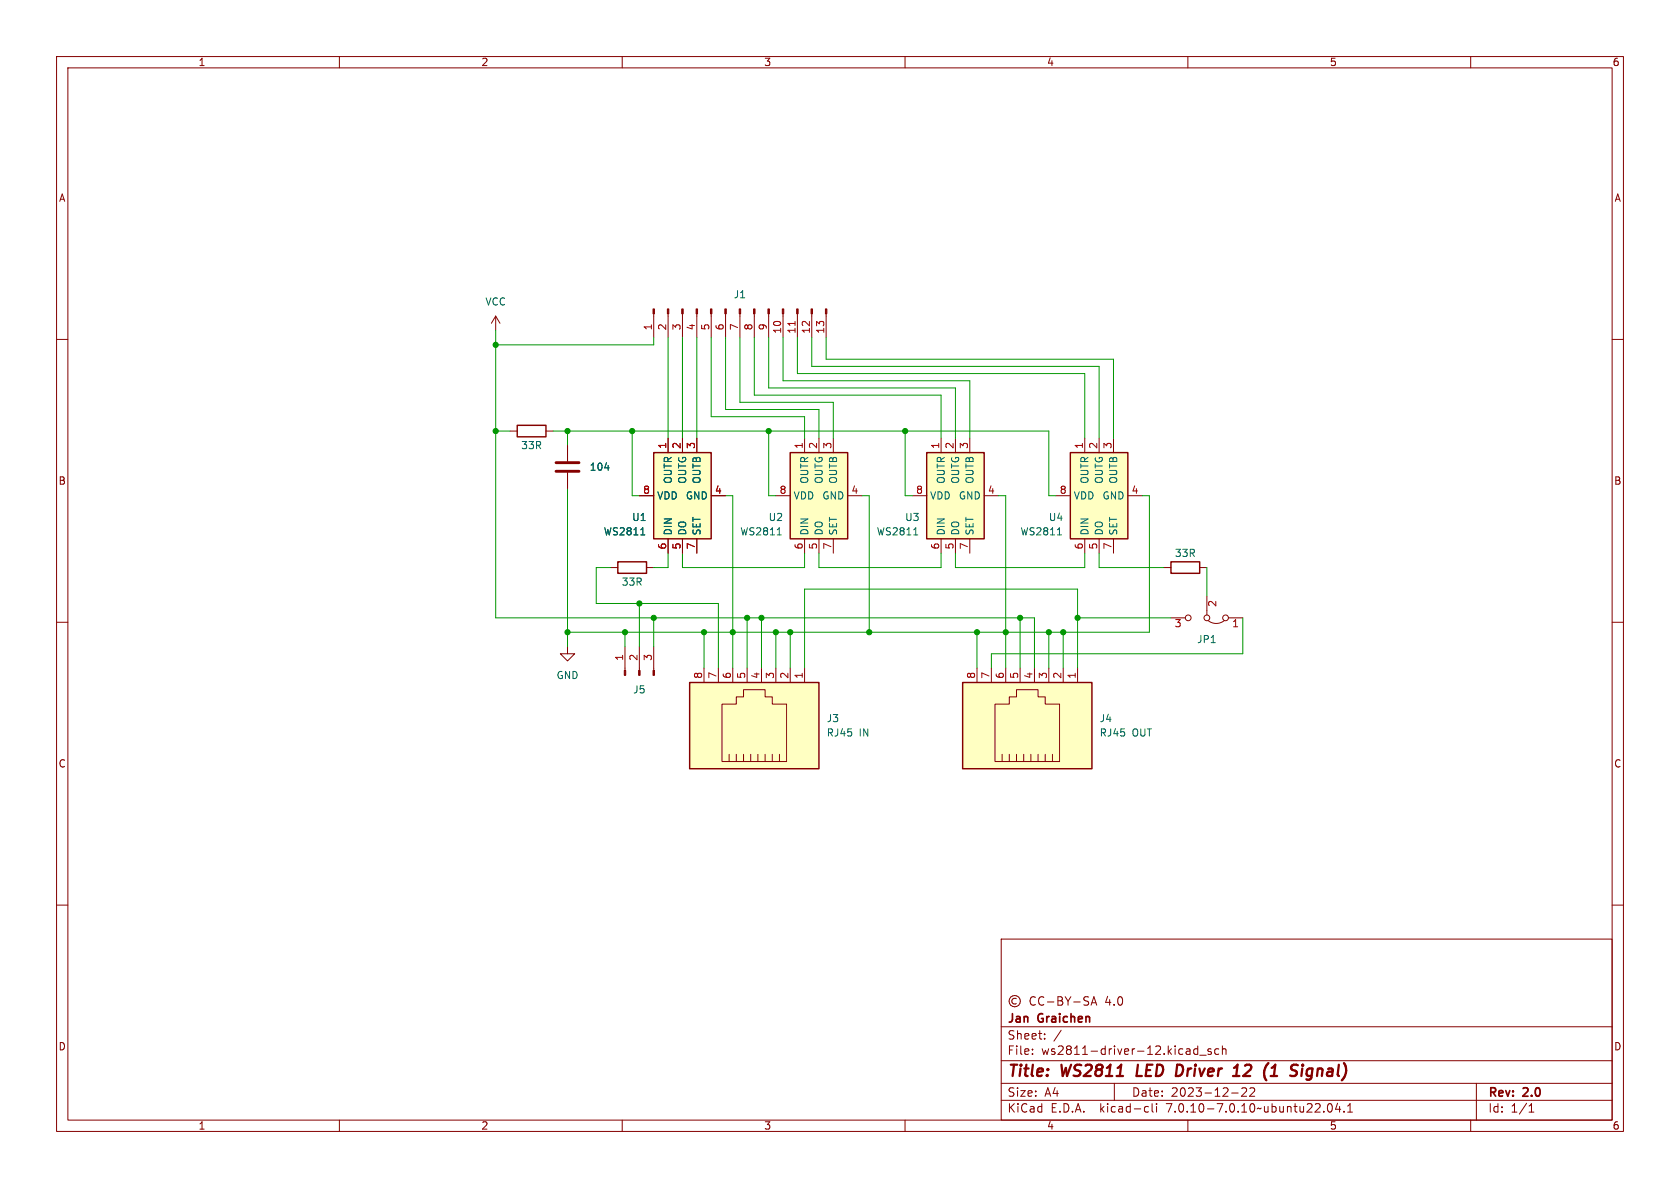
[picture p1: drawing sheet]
<svg xmlns="http://www.w3.org/2000/svg" width="297mm" height="210mm" viewBox="0 0 297 210" stroke-linecap="round" stroke-linejoin="round" font-family="sans-serif">
<g fill="none" stroke="#840000" stroke-width=".18">
<path d="M10 10h277v190h-277zM12 12h273v186h-273zM60 10v2M110 10v2M160 10v2M210 10v2M260 10v2M10 60h2M87.6 55.9l-.7 1.3M87.6 55.9v2.5M87.6 55.9l.8 1.3M115.6 55.5v4.2"/>
<path d="M118.1 55.5v4.2M120.6 55.5v4.2M123.2 55.5v4.2M125.7 55.5v4.2M128.3 55.5v4.2M130.8 55.5v4.2M133.3 55.5v4.2M135.9 55.5v4.2M138.4 55.5v4.2M141 55.5v4.2M143.5 55.5v4.2M146 55.5v4.2"/>
<path d="M285 60h2M90.2 76.2h1.2M96.5 76.2h1.3M100.3 78.7v2.8M118.1 77.5v2.5M120.6 77.5v2.5M123.2 77.5v2.5M142.2 77.5v2.5M144.8 77.5v2.5M147.3 77.5v2.5M166.4 77.5v2.5M168.9 77.5v2.5"/>
<path d="M171.4 77.5v2.5M191.8 77.5v2.5M194.3 77.5v2.5M196.8 77.5v2.5M100.3 83.6v2.8M113 87.6h2.6M118.1 95.3v2.5M120.6 95.3v2.5M123.2 95.3v2.5M125.7 87.6h2.6M137.2 87.6h2.5M142.2 95.3v2.5"/>
<path d="M144.8 95.3v2.5M147.3 95.3v2.5M149.9 87.6h2.5M161.3 87.6h2.5M166.4 95.3v2.5M168.9 95.3v2.5M171.4 95.3v2.5M174 87.6h2.5M186.7 87.6h2.5M191.8 95.3v2.5M194.3 95.3v2.5M196.8 95.3v2.5"/>
<path d="M199.4 87.6h2.5M10 110h2M100.3 114.3v1.3h1.3l-1.3 1.2-1.2-1.2h1.2M107.9 100.3h1.3M110.5 114.3v4.2M113 114.3v4.2M114.3 100.3h1.3M115.6 114.3v4.2M124.5 118.1v2.6M127 118.1v2.6M129.5 118.1v2.6M132.1 118.1v2.6"/>
<path d="M134.6 118.1v2.6M137.2 118.1v2.6M139.7 118.1v2.6M142.2 118.1v2.6M172.7 118.1v2.6M175.3 118.1v2.6M177.8 118.1v2.6M180.3 118.1v2.6M182.9 118.1v2.6M185.4 118.1v2.6M188 118.1v2.6M190.5 118.1v2.6"/>
<path d="M205.7 100.3h1.3M207 109.2h2.5M212.1 100.3h1.3M213.4 105.4v3.3M213.6 109.7a2.26 2.26 0 0 0 2.8 0M217.2 109.2h2.5M285 110h2M127.6 124.5h2.6v-1.3h1.2v-1.3h3.9v1.3h1.2v1.3h2.6v10.1h-11.5zM128.9 133.4v1.2M130.2 133.4v1.2M131.4 133.4v1.2M132.7 133.4v1.2"/>
<path d="M134 133.4v1.2M135.3 133.4v1.2M136.5 133.4v1.2M137.8 133.4v1.2M175.9 124.5h2.5v-1.3h1.3v-1.3h3.8v1.3h1.3v1.3h2.5v10.1h-11.4zM177.2 133.4v1.2M178.4 133.4v1.2M179.7 133.4v1.2M181 133.4v1.2M182.2 133.4v1.2M183.5 133.4v1.2M184.8 133.4v1.2"/>
<path d="M186.1 133.4v1.2M10 160h2M285 160h2M177 166h108v32h-108zM179.7 176.6a.52 .52 0 0 0-.8 .4 .52 .52 0 0 0 .8 .4M183 176.3a.6 .6 0 0 0-.7 0 .6 .6 0 0 0-.2 .8 .56 .56 0 0 0 .3 .5 .56 .56 0 0 0 .6 0M184.5 176.3a.6 .6 0 0 0-.7 0 .6 .6 0 0 0-.2 .8 .56 .56 0 0 0 .3 .5 .56 .56 0 0 0 .6 0M185.2 177.1h1.1M187 176.2h.5l.2 .1 .1 .3-.3 .3a.4 .4 0 0 1 .4 .4 .4 .4 0 0 1-.3 .4h-.6zM187 176.9h.5M188.3 176.2l.5 .8M188.8 177v.7"/>
<path d="M189.3 176.2l-.5 .8M189.8 177.1h1.2M192.5 176.3l-.6-.1-.2 .1v.5l.6 .3 .2 .3-.3 .3-.6-.1M192.9 177.7l.5-1.5 .5 1.5M193 177.3h.7M60 198v2M110 198v2M160 198v2M177 194.5h108M177 191.5h108M177 187.5h108M177 181.5h108"/>
<path d="M182.5 186.3v.1M182.5 185.5v.1M184.7 183.6v.1M184.7 182.8v.1M187.6 182.1l-1.3 2M197 191.5v3M202.6 195.6l.4 .1M203 196.5l-.4 .1M203.7 195.1v1.3l.2 .2M204.5 195.1v.1M204.5 195.6v1M210 198v2"/>
<path d="M211.7 184.9v1.5M211.7 185.5l-.4-.1-.3 .3v.4l.2 .2h.5M212.1 186.5h1.1M214.1 185.5l-.4-.1-.2 .2 .1 .2 .5 .2v.3h-.6M215.5 185.5l-.5-.1-.3 .3v.4l.2 .2h.6M216.1 185.5l.2-.1 .4 .1v.9M216.1 184.9v1.5M217.7 193.2h1.2M219.5 192.4l.6-.1 .2 .1 .1 .3-.9 1.1h.9M221 192.4l.5-.1 .2 .1 .1 .3-.9 1.1h.9M234 196.5v.1M234.9 195.2l.1-.1a.81 .81 0 0 1 .6 .6 .81 .81 0 0 1-.3 .8l-.1 .1a.81 .81 0 0 1-.6-.6 .81 .81 0 0 1 .3-.8z"/>
<path d="M236.5 195l-.4 1.1h.9M236.8 195.6v1M237.6 196.5v.1M238.2 196.6h.9M238.2 195.5l.5-.4v1.5M260 198v2M261 191.5v6.5M270.3 196.6h.9M270.3 195.5l.4-.4v1.5"/>
<circle cx="210.1" cy="109.2" r=".51"/>
<circle cx="213.4" cy="109.2" r=".51"/>
<circle cx="216.7" cy="109.2" r=".51"/>
<circle cx="179.4" cy="177" r="1"/>
</g>
<g fill="none" stroke="#840000" stroke-width=".4">
<path d="M201.2 188.2l-.3 2h1M208.1 188.2l.8 .1M208.9 189.9l-.6 .3M218 190.2h1.1M221.1 189.1l-1.3 1.1h1.2M224.3 187.9l-.2 .1M224.6 190.2h1.2M224.8 188.8l.7-.6-.3 2M230.2 188.9l-.1 1.3M230.3 188.2v.2M230.3 188.2l-.1 .1 .1 .1M230.3 188.2l.1 .1-.1 .1"/>
<path d="M230.9 190.8l.2 .1 .5-.1M231.8 188.9a.66 .66 0 0 0-.8 .4v.7l.3 .2h.4"/>
</g>
<g fill="#840000" stroke="#840000" stroke-width=".18">
<path d="M145.9 54.6h.3v.9h-.3z"/>
<path d="M143.4 54.6h.2v.9h-.2z"/>
<path d="M140.8 54.6h.3v.9h-.3z"/>
<path d="M138.3 54.6h.3v.9h-.3z"/>
<path d="M135.8 54.6h.2v.9h-.2z"/>
<path d="M133.2 54.6h.3v.9h-.3z"/>
<path d="M130.7 54.6h.2v.9h-.2z"/>
<path d="M128.1 54.6h.3v.9h-.3z"/>
<path d="M125.6 54.6h.3v.9h-.3z"/>
<path d="M123.1 54.6h.2v.9h-.2z"/>
<path d="M120.5 54.6h.3v.9h-.3z"/>
<path d="M118 54.6h.2v.9h-.2z"/>
<path d="M115.4 54.6h.3v.9h-.3z"/>
<path d="M115.4 118.5h.3v.9h-.3z"/>
<path d="M112.9 118.5h.3v.9h-.3z"/>
<path d="M110.4 118.5h.2v.9h-.2z"/>
</g>
<path d="M140.6 56.8v.7" fill="none" stroke="#a90000" stroke-width=".18"/>
<g fill="#ffffc2" stroke="#ffffc2" stroke-width=".18">
<path d="M163.8 80h10.2v15.3h-10.2z"/>
<path d="M170.2 120.7h22.8v15.2h-22.8z"/>
<path d="M115.6 80h10.1v15.3h-10.1z"/>
<path d="M139.7 80h10.2v15.3h-10.2z"/>
<path d="M189.2 80h10.2v15.3h-10.2z"/>
<path d="M121.9 120.7h22.9v15.2h-22.9z"/>
</g>
<path d="M91.4 75.2h5.1v2h-5.1zM109.2 99.3h5.1v2h-5.1zM115.6 80h10.1v15.3h-10.1zM139.7 80h10.2v15.3h-10.2zM163.8 80h10.2v15.3h-10.2zM189.2 80h10.2v15.3h-10.2zM207 99.3h5.1v2h-5.1zM121.9 120.7h22.9v15.2h-22.9zM170.2 120.7h22.8v15.2h-22.8z" fill="none" stroke="#840000" stroke-width=".25"/>
<path d="M106.9 82.7h.8M113.3 94.6h.7M137.4 94.6h.7M161.5 94.6h.8M186.9 94.6h.8" fill="none" stroke="#006464" stroke-width=".18"/>
<path d="M98.3 83.3h4.1M98.3 81.8h4.1" fill="none" stroke="#840000" stroke-width=".51"/>
<g fill="none" stroke="#009600" stroke-width=".18">
<path d="M87.6 58.4v50.8h95.3v8.9M115.6 59.7v1.3h-28M118.1 59.7v17.8M120.6 59.7v17.8M123.2 59.7v17.8M125.7 59.7v14h16.5v3.8M128.3 59.7v12.7h16.5v5.1M130.8 59.7v11.4h16.5v6.4M133.3 59.7v10.2h33.1v7.6M135.9 59.7v8.9h33v8.9M138.4 59.7v7.6h33v10.2M141 59.7v6.3h50.8v11.5"/>
<path d="M143.5 59.7v5.1h50.8v12.7M146 59.7v3.8h50.8v14M87.6 76.2h2.6M97.8 76.2h87.6v11.4h1.3M100.3 76.2v2.5M111.8 76.2v11.4h1.2M135.9 76.2v11.4h1.3M160 76.2v11.4h1.3M100.3 86.4v27.9M118.1 97.8v2.5h-2.5M120.6 97.8v2.5h21.6v-2.5M128.3 87.6h1.2v30.5"/>
<path d="M144.8 97.8v2.5h21.6v-2.5M152.4 87.6h1.3v24.2M168.9 97.8v2.5h22.9v-2.5M176.5 87.6h1.3v30.5M194.3 97.8v2.5h11.4M201.9 87.6h1.3v24.2h-102.9M107.9 100.3h-2.5v6.4h21.6v11.4M110.5 111.8v2.5M113 106.7v7.6M115.6 109.2v5.1M124.5 111.8v6.3M132.1 109.2v8.9"/>
<path d="M134.6 109.2v8.9M137.2 111.8v6.3M139.7 111.8v6.3M142.2 118.1v-14h48.3v14M172.7 111.8v6.3M180.3 109.2v8.9M185.4 111.8v6.3M188 111.8v6.3M190.5 109.2h16.5M213.4 100.3v5.1M219.7 109.2v6.4h-44.4v2.5"/>
</g>
<g fill="#009600" stroke="#009600" stroke-width=".18">
<circle cx="139.7" cy="111.8" r=".46"/>
<circle cx="137.2" cy="111.8" r=".46"/>
<circle cx="153.7" cy="111.8" r=".46"/>
<circle cx="134.6" cy="109.2" r=".46"/>
<circle cx="111.8" cy="76.2" r=".46"/>
<circle cx="87.6" cy="76.2" r=".46"/>
<circle cx="87.6" cy="61" r=".46"/>
<circle cx="135.9" cy="76.2" r=".46"/>
<circle cx="100.3" cy="76.2" r=".46"/>
<circle cx="177.8" cy="111.8" r=".46"/>
<circle cx="188" cy="111.8" r=".46"/>
<circle cx="185.4" cy="111.8" r=".46"/>
<circle cx="190.5" cy="109.2" r=".46"/>
<circle cx="180.3" cy="109.2" r=".46"/>
<circle cx="172.7" cy="111.8" r=".46"/>
<circle cx="160" cy="76.2" r=".46"/>
<circle cx="100.3" cy="111.8" r=".46"/>
<circle cx="115.6" cy="109.2" r=".46"/>
<circle cx="132.1" cy="109.2" r=".46"/>
<circle cx="129.5" cy="111.8" r=".46"/>
<circle cx="113" cy="106.7" r=".46"/>
<circle cx="110.5" cy="111.8" r=".46"/>
<circle cx="124.5" cy="111.8" r=".46"/>
</g>
<g font-size="2.8" fill="#840000">
<text x="178" y="190.9">Title:</text>
<text x="187.7" y="190.9">WS2811</text>
<text x="201.8" y="190.9">LED</text>
<text x="209.5" y="190.9">Driver</text>
<text x="220.5" y="190.9">12</text>
<text x="226.7" y="190.9">(1</text>
<text x="232.2" y="190.9">Signal)</text>
</g>
<g font-size="2.1" fill="#840000">
<text x="195.4" y="178">4.0</text>
<text x="178" y="184">Sheet:</text>
<text x="178" y="181.2">Jan</text>
<text x="183.6" y="181.2">Graichen</text>
<text x="178" y="186.7">File:</text>
<text x="184.1" y="186.7">ws2811-driver-12.kicad_sch</text>
<text x="178" y="196.9">KiCad</text>
<text x="178" y="194.1">Size:</text>
<text x="184.7" y="194.1">A4</text>
<text x="185.7" y="196.9">E.D.A.</text>
<text x="194.6" y="196.9">kicad-cli</text>
<text x="200" y="194.1">Date:</text>
<text x="206.5" y="196.9">7.0.10-7.0.10~ubuntu22.04.1</text>
<text x="207" y="194.1">2023-12-22</text>
<text x="263" y="194.3">Rev:</text>
<text x="263" y="196.9">Id:</text>
<text x="267.1" y="196.9">1/1</text>
<text x="269.4" y="194.3">2.0</text>
</g>
<g font-size="1.8" fill="#840000">
<text x="35" y="11.9">1</text>
<text x="85" y="11.9">2</text>
<text x="135" y="11.9">3</text>
<text x="185" y="11.9">4</text>
<text x="235" y="11.9">5</text>
<text x="285" y="11.9">6</text>
<text x="10.3" y="35.9">A</text>
<text x="285.3" y="35.9">A</text>
<text x="10.3" y="85.9">B</text>
<text x="285.3" y="85.9">B</text>
<text x="10.3" y="135.9">C</text>
<text x="285.3" y="135.9">C</text>
<text x="10.3" y="185.9">D</text>
<text x="285.3" y="185.9">D</text>
<text x="35" y="199.9">1</text>
<text x="85" y="199.9">2</text>
<text x="135" y="199.9">3</text>
<text x="185" y="199.9">4</text>
<text x="235" y="199.9">5</text>
<text x="285" y="199.9">6</text>
</g>
<g font-size="1.8" fill="#006464">
<text x="129.6" y="52.9">J1</text>
<text x="85.7" y="54.2">VCC</text>
<text x="92" y="79.6">33R</text>
<text x="104.1" y="83.4">104</text>
<text x="116.1" y="88.5">VDD</text>
<text x="119" y="85.6" transform="rotate(-90 119 85.6)">OUTR</text>
<text x="121.1" y="88.5">GND</text>
<text x="121.5" y="85.6" transform="rotate(-90 121.5 85.6)">OUTG</text>
<text x="124.1" y="85.6" transform="rotate(-90 124.1 85.6)">OUTB</text>
<text x="140.2" y="88.5">VDD</text>
<text x="143.1" y="85.6" transform="rotate(-90 143.1 85.6)">OUTR</text>
<text x="145.3" y="88.5">GND</text>
<text x="145.6" y="85.6" transform="rotate(-90 145.6 85.6)">OUTG</text>
<text x="148.2" y="85.6" transform="rotate(-90 148.2 85.6)">OUTB</text>
<text x="164.3" y="88.5">VDD</text>
<text x="167.2" y="85.6" transform="rotate(-90 167.2 85.6)">OUTR</text>
<text x="169.4" y="88.5">GND</text>
<text x="169.8" y="85.6" transform="rotate(-90 169.8 85.6)">OUTG</text>
<text x="172.3" y="85.6" transform="rotate(-90 172.3 85.6)">OUTB</text>
<text x="189.7" y="88.5">VDD</text>
<text x="192.6" y="85.6" transform="rotate(-90 192.6 85.6)">OUTR</text>
<text x="194.8" y="88.5">GND</text>
<text x="195.2" y="85.6" transform="rotate(-90 195.2 85.6)">OUTG</text>
<text x="197.7" y="85.6" transform="rotate(-90 197.7 85.6)">OUTB</text>
<text x="106.6" y="94.8">WS2811</text>
<text x="111.7" y="92.3">U1</text>
<text x="119" y="94.7" transform="rotate(-90 119 94.7)">DIN</text>
<text x="121.5" y="94.7" transform="rotate(-90 121.5 94.7)">DO</text>
<text x="124.1" y="94.7" transform="rotate(-90 124.1 94.7)">SET</text>
<text x="130.8" y="94.8">WS2811</text>
<text x="135.8" y="92.3">U2</text>
<text x="143.1" y="94.7" transform="rotate(-90 143.1 94.7)">DIN</text>
<text x="145.6" y="94.7" transform="rotate(-90 145.6 94.7)">DO</text>
<text x="148.2" y="94.7" transform="rotate(-90 148.2 94.7)">SET</text>
<text x="154.9" y="94.8">WS2811</text>
<text x="159.9" y="92.3">U3</text>
<text x="167.2" y="94.7" transform="rotate(-90 167.2 94.7)">DIN</text>
<text x="169.8" y="94.7" transform="rotate(-90 169.8 94.7)">DO</text>
<text x="172.3" y="94.7" transform="rotate(-90 172.3 94.7)">SET</text>
<text x="180.3" y="94.8">WS2811</text>
<text x="185.3" y="92.3">U4</text>
<text x="192.6" y="94.7" transform="rotate(-90 192.6 94.7)">DIN</text>
<text x="195.2" y="94.7" transform="rotate(-90 195.2 94.7)">DO</text>
<text x="197.7" y="94.7" transform="rotate(-90 197.7 94.7)">SET</text>
<text x="207.6" y="98.7">33R</text>
<text x="109.8" y="103.7">33R</text>
<text x="211.5" y="113.9">JP1</text>
<text x="98.3" y="120.2">GND</text>
<text x="111.8" y="122.8">J5</text>
<text x="146.1" y="127.9">J3</text>
<text x="146.1" y="130.4">RJ45</text>
<text x="151.9" y="130.4">IN</text>
<text x="194.3" y="127.9">J4</text>
<text x="194.3" y="130.4">RJ45</text>
<text x="200.1" y="130.4">OUT</text>
</g>
<g font-size="1.8" fill="#a90000">
<text x="115.3" y="58.5" transform="rotate(-90 115.3 58.5)">1</text>
<text x="117.9" y="58.5" transform="rotate(-90 117.9 58.5)">2</text>
<text x="120.4" y="58.5" transform="rotate(-90 120.4 58.5)">3</text>
<text x="122.9" y="58.5" transform="rotate(-90 122.9 58.5)">4</text>
<text x="125.5" y="58.5" transform="rotate(-90 125.5 58.5)">5</text>
<text x="128" y="58.5" transform="rotate(-90 128 58.5)">6</text>
<text x="130.6" y="58.5" transform="rotate(-90 130.6 58.5)">7</text>
<text x="133.1" y="58.5" transform="rotate(-90 133.1 58.5)">8</text>
<text x="135.6" y="58.5" transform="rotate(-90 135.6 58.5)">9</text>
<text x="138.2" y="59.1" transform="rotate(-90 138.2 59.1)">10</text>
<text x="140.7" y="59.1" transform="rotate(-90 140.7 59.1)">11</text>
<text x="143.3" y="59.1" transform="rotate(-90 143.3 59.1)">12</text>
<text x="145.8" y="59.1" transform="rotate(-90 145.8 59.1)">13</text>
<text x="117.9" y="79.4" transform="rotate(-90 117.9 79.4)">1</text>
<text x="120.4" y="79.4" transform="rotate(-90 120.4 79.4)">2</text>
<text x="122.9" y="79.4" transform="rotate(-90 122.9 79.4)">3</text>
<text x="142" y="79.4" transform="rotate(-90 142 79.4)">1</text>
<text x="144.5" y="79.4" transform="rotate(-90 144.5 79.4)">2</text>
<text x="147.1" y="79.4" transform="rotate(-90 147.1 79.4)">3</text>
<text x="166.1" y="79.4" transform="rotate(-90 166.1 79.4)">1</text>
<text x="168.7" y="79.4" transform="rotate(-90 168.7 79.4)">2</text>
<text x="171.2" y="79.4" transform="rotate(-90 171.2 79.4)">3</text>
<text x="191.5" y="79.4" transform="rotate(-90 191.5 79.4)">1</text>
<text x="194.1" y="79.4" transform="rotate(-90 194.1 79.4)">2</text>
<text x="196.6" y="79.4" transform="rotate(-90 196.6 79.4)">3</text>
<text x="113.6" y="87.4">8</text>
<text x="126.3" y="87.4">4</text>
<text x="137.7" y="87.4">8</text>
<text x="150.4" y="87.4">4</text>
<text x="161.9" y="87.4">8</text>
<text x="174.6" y="87.4">4</text>
<text x="187.3" y="87.4">8</text>
<text x="200" y="87.4">4</text>
<text x="117.9" y="97.2" transform="rotate(-90 117.9 97.2)">6</text>
<text x="120.4" y="97.2" transform="rotate(-90 120.4 97.2)">5</text>
<text x="122.9" y="97.2" transform="rotate(-90 122.9 97.2)">7</text>
<text x="142" y="97.2" transform="rotate(-90 142 97.2)">6</text>
<text x="144.5" y="97.2" transform="rotate(-90 144.5 97.2)">5</text>
<text x="147.1" y="97.2" transform="rotate(-90 147.1 97.2)">7</text>
<text x="166.1" y="97.2" transform="rotate(-90 166.1 97.2)">6</text>
<text x="168.7" y="97.2" transform="rotate(-90 168.7 97.2)">5</text>
<text x="171.2" y="97.2" transform="rotate(-90 171.2 97.2)">7</text>
<text x="191.5" y="97.2" transform="rotate(-90 191.5 97.2)">6</text>
<text x="194.1" y="97.2" transform="rotate(-90 194.1 97.2)">5</text>
<text x="196.6" y="97.2" transform="rotate(-90 196.6 97.2)">7</text>
<text x="215.3" y="107.4" transform="rotate(-90 215.3 107.4)">2</text>
<text x="207.6" y="111.2">3</text>
<text x="217.7" y="111.2">1</text>
<text x="110.2" y="116.9" transform="rotate(-90 110.2 116.9)">1</text>
<text x="112.8" y="116.9" transform="rotate(-90 112.8 116.9)">2</text>
<text x="115.3" y="116.9" transform="rotate(-90 115.3 116.9)">3</text>
<text x="124.2" y="120.1" transform="rotate(-90 124.2 120.1)">8</text>
<text x="126.7" y="120.1" transform="rotate(-90 126.7 120.1)">7</text>
<text x="129.3" y="120.1" transform="rotate(-90 129.3 120.1)">6</text>
<text x="131.8" y="120.1" transform="rotate(-90 131.8 120.1)">5</text>
<text x="134.4" y="120.1" transform="rotate(-90 134.4 120.1)">4</text>
<text x="136.9" y="120.1" transform="rotate(-90 136.9 120.1)">3</text>
<text x="139.4" y="120.1" transform="rotate(-90 139.4 120.1)">2</text>
<text x="142" y="120.1" transform="rotate(-90 142 120.1)">1</text>
<text x="172.5" y="120.1" transform="rotate(-90 172.5 120.1)">8</text>
<text x="175" y="120.1" transform="rotate(-90 175 120.1)">7</text>
<text x="177.5" y="120.1" transform="rotate(-90 177.5 120.1)">6</text>
<text x="180.1" y="120.1" transform="rotate(-90 180.1 120.1)">5</text>
<text x="182.6" y="120.1" transform="rotate(-90 182.6 120.1)">4</text>
<text x="185.2" y="120.1" transform="rotate(-90 185.2 120.1)">3</text>
<text x="187.7" y="120.1" transform="rotate(-90 187.7 120.1)">2</text>
<text x="190.2" y="120.1" transform="rotate(-90 190.2 120.1)">1</text>
</g>
</svg>
